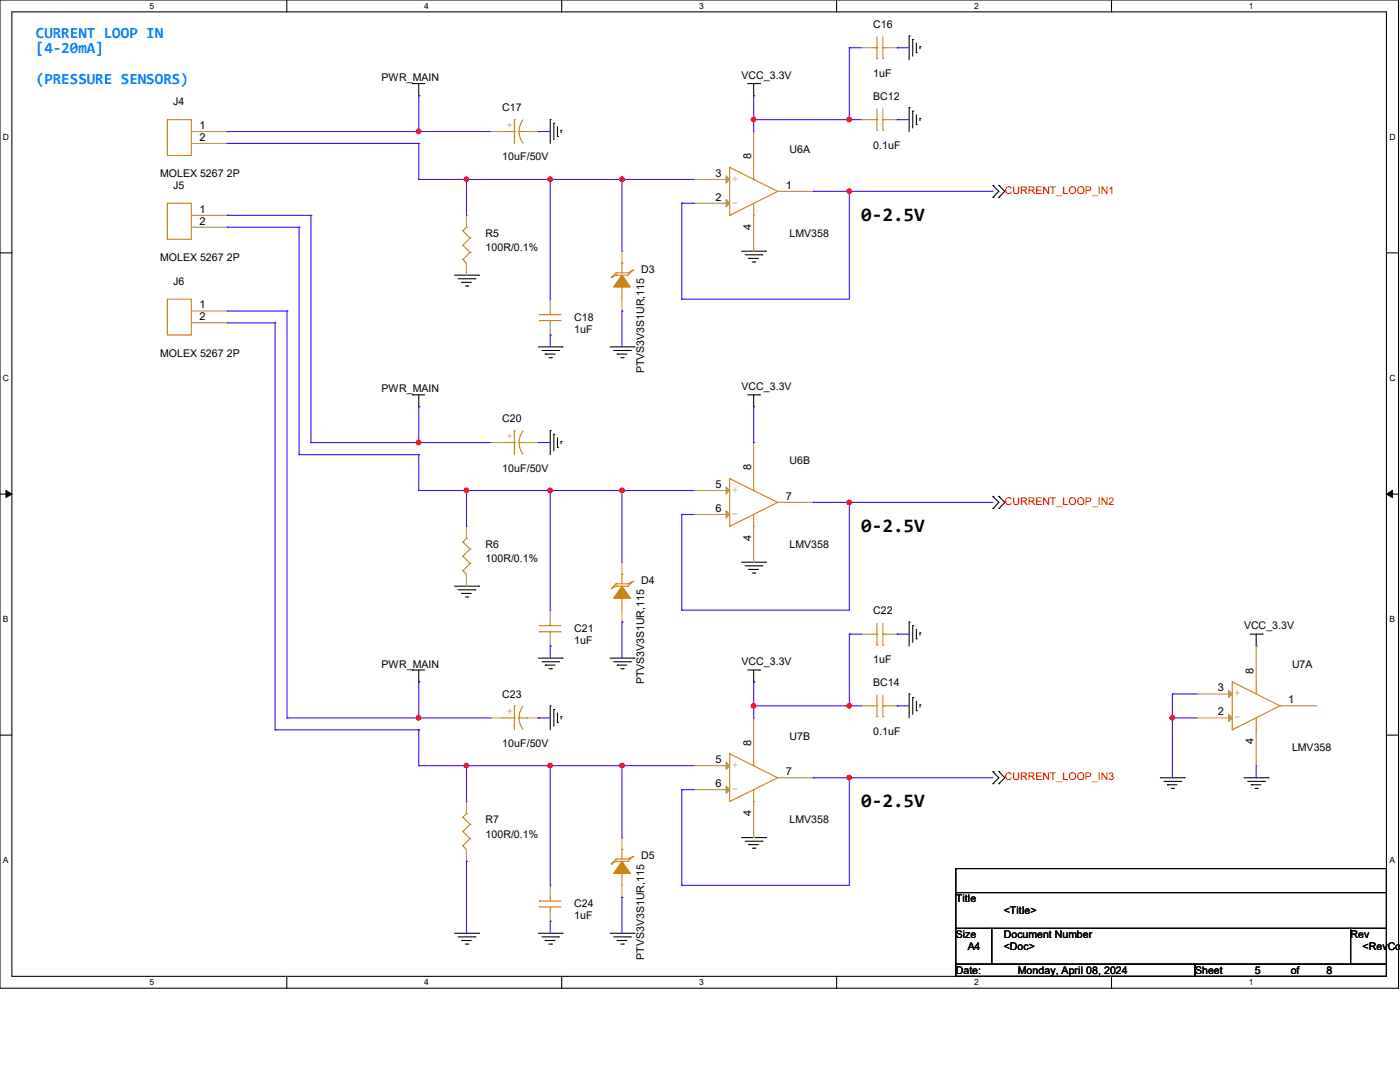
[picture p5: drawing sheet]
<svg xmlns="http://www.w3.org/2000/svg" width="279mm" height="216mm" viewBox="0 0 279 216" stroke-linecap="round" stroke-linejoin="round" font-family="sans-serif">
<path d="M0 0h279.1v197.2h-279.1zM2.4 2.4h274.3v192.4h-274.3z" fill="none" stroke="#000" stroke-width=".21"/>
<g fill="#fff">
<path d="M29.8 .3h.9v1.9h-.9z"/>
<path d="M29.8 195.1h.9v1.9h-.9z"/>
</g>
<path d="M57.2 0v2.4M57.2 194.8v2.4" fill="none" stroke="#000" stroke-width=".21"/>
<g fill="#fff">
<path d="M84.7 .3h.9v1.9h-.9z"/>
<path d="M84.7 195.1h.9v1.9h-.9z"/>
</g>
<path d="M112.1 0v2.4M112.1 194.8v2.4" fill="none" stroke="#000" stroke-width=".21"/>
<g fill="#fff">
<path d="M139.5 .3h1v1.9h-1z"/>
<path d="M139.5 195.1h1v1.9h-1z"/>
</g>
<path d="M167 0v2.4M167 194.8v2.4" fill="none" stroke="#000" stroke-width=".21"/>
<g fill="#fff">
<path d="M194.4 .3h.9v1.9h-.9z"/>
<path d="M194.4 195.1h.9v1.9h-.9z"/>
</g>
<path d="M221.8 0v2.4M221.8 194.8v2.4" fill="none" stroke="#000" stroke-width=".21"/>
<g fill="#fff">
<path d="M249.3 .3h.9v1.9h-.9z"/>
<path d="M249.3 195.1h.9v1.9h-.9z"/>
<path d="M.6 26.4h1.2v1.9h-1.2z"/>
<path d="M277.3 26.4h1.2v1.9h-1.2z"/>
<path d="M.6 74.5h1.2v1.9h-1.2z"/>
<path d="M277.3 74.5h1.2v1.9h-1.2z"/>
</g>
<path d="M0 50.5h2.4M276.7 50.5h2.4" fill="none" stroke="#000" stroke-width=".21"/>
<g fill="#fff">
<path d="M.6 122.6h1.1v1.9h-1.1z"/>
<path d="M277.3 122.6h1.1v1.9h-1.1z"/>
</g>
<path d="M0 98.6h2.4M276.7 98.6h2.4" fill="none" stroke="#000" stroke-width=".21"/>
<path d="M1.2 97.9l1.2 .7-1.2 .7zM276.7 98.6l1.2-.7v1.4z" fill="#000" stroke="#000" stroke-width=".2"/>
<g fill="#fff">
<path d="M.6 170.7h1.1v1.9h-1.1z"/>
<path d="M277.3 170.7h1.1v1.9h-1.1z"/>
</g>
<g fill="none" stroke="#000" stroke-width=".21">
<path d="M82.3 16.7h.1M82.3 16.7h2.5M83.6 19.1h.1M83.6 16.7v2.4M149.2 16.7h2.4M150.4 19.1h.1M150.4 16.7v2.4M151.6 16.7h.1M181.4 7.2h.1M181.4 7.2v4.7M182.2 7.9h.1M182.2 7.9v3.3"/>
<path d="M182.9 10.5h.1M182.9 8.6v1.9M183.6 9.3h.1M183.6 9.3v.5M109.8 23.9h.1M109.8 23.9v4.7M110.5 24.6h.1M110.5 24.6v3.3M111.3 27.2h.1M111.3 25.3v1.9M112 26h.1M112 26v.5"/>
<path d="M181.4 21.5h.1M181.4 21.5v4.7M182.2 22.2h.1M182.2 22.2v3.3M182.9 24.8h.1M182.9 22.9v1.9M183.6 23.6h.1M183.6 23.6v.5M198.2 39.4h.1M198.2 37h.1M198.2 37l1.1 1.2-1.1 1.2M199.3 39.4h.1"/>
<path d="M199.3 37h.1M199.3 37l1.2 1.2-1.2 1.2M90.7 54.9h4.8M91.4 55.6h3.4M92.2 56.3h.1M92.2 56.3h1.9M92.9 57.1h.4M93.3 57.1h.1M94.8 55.6h.1M95.5 54.9h.1M148 50.1h4.8M148.7 50.8h3.4"/>
<path d="M149.4 51.6h.1M149.4 51.6h1.9M150.2 52.3h.4M150.6 52.3h.1M152.1 50.8h.1M152.8 50.1h.1M82.3 78.8h.1M82.3 78.8h2.5M83.6 78.8v2.4M107.4 69.2h4.8M108.2 69.9h3.3M108.8 70.7h.1"/>
<path d="M108.8 70.7h2M109.6 71.4h.5M110.1 71.4h.1M111.5 69.9h.1M112.2 69.2h.1M121.8 69.2h4.7M122.5 69.9h3.3M123.2 70.7h.1M123.2 70.7h1.9M123.9 71.4h.5M124.4 71.4h.1M125.8 69.9h.1"/>
<path d="M126.5 69.2h.1M149.2 78.8h2.4M150.4 78.8v2.4M151.6 78.8h.1M83.6 81.2h.1M109.8 85.9h.1M109.8 85.9v4.8M110.5 86.7h.1M110.5 86.7v3.3M111.3 89.3h.1M111.3 87.4v1.9M112 88.1h.1"/>
<path d="M112 88.1v.5M150.4 81.2h.1M198.2 99.1h.1M198.2 99.1l1.1 1.1-1.1 1.3M199.3 99.1h.1M199.3 99.1l1.2 1.1-1.2 1.3M90.7 117h4.8M91.4 117.7h3.4M92.2 118.4h.1M92.2 118.4h1.9M92.9 119.1h.4M93.3 119.1h.1"/>
<path d="M94.8 117.7h.1M95.5 117h.1M148 112.2h4.8M148.7 112.9h3.4M149.4 113.6h.1M149.4 113.6h1.9M150.2 114.3h.4M150.6 114.3h.1M152.1 112.9h.1M152.8 112.2h.1M198.2 101.5h.1M199.3 101.5h.1"/>
<path d="M82.3 133.7h.1M82.3 133.7h2.5M83.6 136.1h.1M83.6 133.7v2.4M107.4 131.3h4.8M108.2 132h3.3M108.8 132.7h.1M108.8 132.7h2M109.6 133.4h.5M110.1 133.4h.1M111.5 132h.1M112.2 131.3h.1"/>
<path d="M121.8 131.3h4.7M122.5 132h3.3M123.2 132.7h.1M123.2 132.7h1.9M123.9 133.4h.5M124.4 133.4h.1M125.8 132h.1M126.5 131.3h.1M149.2 133.7h2.4M150.4 136.1h.1M150.4 133.7v2.4M151.6 133.7h.1"/>
<path d="M181.4 124.1h.1M181.4 138.5h.1M181.4 124.1v4.8M181.4 138.5v4.8M182.2 124.8h.1M182.2 139.2h.1M182.2 124.8v3.4M182.2 139.2v3.3M182.9 127.5h.1M182.9 125.6v1.9M182.9 139.9v1.9M183.6 126.3h.1"/>
<path d="M183.6 126.3v.4M249.5 126.5h2.4M250.7 128.9h.1M250.7 126.5v2.4M251.9 126.5h.1M0 146.7h2.4M109.8 140.8h.1M109.8 140.8v4.8M110.5 141.6h.1M110.5 141.6v3.3M111.3 144.2h.1M111.3 142.3v1.9"/>
<path d="M112 143h.1M112 143v.5M182.9 141.8h.1M183.6 140.6h.1M183.6 140.6v.5M198.2 156.4h.1M198.2 154h.1M198.2 154l1.1 1.2-1.1 1.2M199.3 156.4h.1M199.3 154h.1M199.3 154l1.2 1.2-1.2 1.2M231.6 155.2h4.7"/>
<path d="M232.3 155.9h3.3M233 156.6h.1M233 156.6h1.9M233.7 157.3h.5M234.2 157.3h.1M235.6 155.9h.1M236.3 155.2h.1M248.3 155.2h4.8M249 155.9h3.3M249.7 156.6h.1M249.7 156.6h1.9M250.4 157.3h.5"/>
<path d="M250.9 157.3h.1M252.3 155.9h.1M253.1 155.2h.1M276.7 146.7h2.4M148 167.1h4.8M148.7 167.9h3.4M149.4 168.5h.1M149.4 168.5h1.9M150.2 169.2h.4M150.6 169.2h.1M152.1 167.9h.1M152.8 167.1h.1"/>
<path d="M190.8 173.3h85.9v4.8h-85.9zM190.8 178.1h85.9v7.2h-85.9zM90.7 186.2h4.8M91.4 186.9h3.4M92.2 187.7h.1M92.2 187.7h1.9M92.9 188.4h.4M93.3 188.4h.1M94.8 186.9h.1M95.5 186.2h.1M107.4 186.2h4.8M108.2 186.9h3.3"/>
<path d="M108.8 187.7h.1M108.8 187.7h2M109.6 188.4h.5M110.1 188.4h.1M111.5 186.9h.1M112.2 186.2h.1M121.8 186.2h4.7M122.5 186.9h3.3M123.2 187.7h.1M123.2 187.7h1.9M123.9 188.4h.5M124.4 188.4h.1"/>
<path d="M125.8 186.9h.1M126.5 186.2h.1M190.8 185.3h7.1v7.1h-7.1zM190.8 192.4h47.7v2.4h-47.7zM197.9 185.3h71.6v7.1h-71.6zM238.5 192.4h38.2v2.4h-38.2zM269.5 185.3h7.2v7.1h-7.2z"/>
</g>
<g fill="none" stroke="#cc8006" stroke-width=".21">
<path d="M174.3 9.5h.7M175 11.7h.1M175 9.5h.1M175 7.4v4.3M176.2 9.5h.1M176.2 11.7h.1M176.2 9.5h.5M176.2 7.4v4.3M33.4 23.9h4.8v7.1h-4.8zM100.2 26.2h2.5M102.7 23.9h.1M102.7 26.2h.1"/>
<path d="M102.7 23.9v4.7M103.6 26.2l.1 1 .7 1.4M103.6 26.2h1.4M104.4 23.9l-.7 1.3-.1 1M105 26.2h.1M145.6 33.4h.1M145.6 33.4l9.6 4.8M145.6 33.4v9.6M150.4 35.8h.1M150.4 33.4v2.4M155.2 38.2h.1M155.2 38.2l-9.6 4.8"/>
<path d="M174.3 23.9h.7M175 26h.1M175 23.9h.1M175 21.7v4.3M176.2 23.9h.1M176.2 26h.1M176.2 21.7v4.3M176.2 23.9h.5M33.4 40.6h4.8v7.2h-4.8zM33.4 59.7h4.8v7.1h-4.8zM92.4 51.8h.1M92.4 48.9h.1"/>
<path d="M92.4 46.1h.1M92.4 51.8l.7 .7M92.4 48.9l1.4 1.5M92.4 46.1l1.4 1.4M93.1 45.3h.1M93.1 45.3l-.7 .8M93.8 50.4h.1M93.8 47.5h.1M93.8 50.4l-1.4 1.4M93.8 47.5l-1.4 1.4M122 55.4h.1M122.9 54.4h.1"/>
<path d="M122.9 54.9h.1M122.9 54.4l-.9 1M122.9 54.9l-.9 .5M124.1 57.3h.1M124.1 52.5h.1M124.1 52.5v1.9M124.1 57.3v2.4M126.3 53.9h.1M126.3 53.9l-1 .5h-2.4M126.3 53.9l-1 1h-2.4M145.6 43h.1M150.4 43h.1"/>
<path d="M150.4 40.6v2.4M107.7 62.8h.1M107.7 64h.1M107.7 62.8h4.3M107.7 64h4.3M109.8 64h.1M109.8 62.8h.1M109.8 62.1v.7M109.8 64v.4M100.2 88.3h2.5M102.7 85.9h.1M102.7 88.3h.1"/>
<path d="M102.7 85.9v4.8M103.6 88.3l.1 1 .7 1.4M103.6 88.3h1.4M104.4 86l-.7 1.3-.1 1M105 88.3h.1M145.6 95.5h.1M145.6 95.5v9.5M145.6 95.5l9.6 4.7M150.4 97.9h.1M150.4 95.5v2.4M92.4 113.9h.1M92.4 111h.1"/>
<path d="M92.4 108.2h.1M92.4 113.9l.7 .7M92.4 111l1.4 1.4M92.4 108.2l1.4 1.4M93.1 107.4h.1M93.1 107.4l-.7 .8M93.8 112.4h.1M93.8 109.6h.1M93.8 112.4l-1.4 1.5M93.8 109.6l-1.4 1.4M122 117.4h.1M122.9 116.5h.1"/>
<path d="M122.9 117h.1M122.9 116.5l-.9 .9M122.9 117l-.9 .4M124.1 119.4h.1M124.1 114.6h.1M124.1 114.6v1.9M124.1 119.4v2.4M126.3 116h.1M126.3 116l-1 .5h-2.4M126.3 116l-1 1h-2.4M145.6 105h.1M150.4 105h.1"/>
<path d="M150.4 102.7v2.3M155.2 100.2h.1M155.2 100.2l-9.6 4.8M107.7 124.8h.1M107.7 126.1h.1M107.7 124.8h4.3M107.7 126.1h4.3M109.8 126.1h.1M109.8 124.8h.1M109.8 124.1v.7M109.8 126.1v.4M174.3 126.5h.7"/>
<path d="M175 128.7h.1M175 126.5h.1M175 124.4v4.3M175 138.7v4.3M176.2 126.5h.1M176.2 128.7h.1M176.2 124.4v4.3M176.2 138.7v4.3M176.2 126.5h.5M245.9 136.1h.1M245.9 136.1l9.5 4.7M245.9 136.1v9.5"/>
<path d="M250.7 138.5h.1M250.7 136.1v2.4M100.2 143.3h2.5M102.7 140.8h.1M102.7 143.3h.1M102.7 140.8v4.8M103.6 143.3l.3 1.4 .5 .9M103.6 143.3h1.4M104.4 140.9l-.7 1.3-.1 1.1M105 143.3h.1M145.6 159.9h.1M145.6 150.4h.1"/>
<path d="M145.6 150.4v9.5M145.6 150.4l9.6 4.8M150.4 152.8h.1M150.4 159.9h.1M150.4 150.4v2.4M150.4 157.6v2.3M155.2 155.2h.1M155.2 155.2l-9.6 4.7M174.3 140.8h.7M175 143h.1M175 140.8h.1M176.2 140.8h.1"/>
<path d="M176.2 143h.1M176.2 140.8h.5M245.9 145.6h.1M250.7 145.6h.1M250.7 143.3v2.3M255.4 140.8h.1M255.4 140.8l-9.5 4.8M92.4 168.8h.1M92.4 165.9h.1M92.4 163.1h.1M92.4 168.8l.7 .7M92.4 165.9l1.4 1.4"/>
<path d="M92.4 163.1l1.4 1.4M93.1 162.3h.1M93.1 162.3l-.7 .8M93.8 167.3h.1M93.8 164.5h.1M93.8 167.3l-1.4 1.5M93.8 164.5l-1.4 1.4M107.7 179.8h.1M107.7 179.8h4.3M109.8 179.8h.1M109.8 179.1v.7M122 172.4h.1"/>
<path d="M122.9 171.4h.1M122.9 171.9h.1M122.9 171.4l-.9 1M122.9 171.9l-.9 .5M124.1 174.3h.1M124.1 169.5h.1M124.1 169.5v1.9M124.1 174.3v2.4M126.3 170.9h.1M126.3 170.9l-1 .5h-2.4M126.3 170.9l-1 1h-2.4M107.7 181h.1"/>
<path d="M107.7 181h4.3M109.8 181h.1M109.8 181v.4"/>
</g>
<g fill="none" stroke="#a84" stroke-width=".21">
<path d="M171.9 9.5h.1M171.9 9.5h2.4M176.7 9.5h2.4M179.1 9.5h.1M38.2 26.2h7.1M38.2 28.6h7.1M45.3 26.2h.1M45.3 28.6h.1M97.9 26.2h.1M97.9 26.2h2.3M105 26.2h2.4M107.4 26.2h.1"/>
<path d="M138.5 35.8h.1M138.5 35.8h7.1M150.4 26.2h.1M150.4 26.2v7.2M155.2 38.2h7.1M162.3 38.2h.1M171.9 23.9h.1M171.9 23.9h2.4M176.7 23.9h2.4M179.1 23.9h.1M38.2 43h7.1M38.2 45.3h7.1"/>
<path d="M45.3 43h.1M45.3 45.3h.1M93.1 54.9h.1M93.1 43h.1M93.1 43v2.3M93.1 52.5v2.4M109.8 59.7h.1M109.8 59.7v2.4M124.1 50.1h.1M124.1 50.1v2.4M124.1 59.7v2.4M138.5 40.6h.1"/>
<path d="M138.5 40.6h7.1M150.4 50.1h.1M150.4 43v7.1M38.2 62.1h7.1M38.2 64.4h7.1M45.3 62.1h.1M45.3 64.4h.1M109.8 66.8h.1M109.8 64.4v2.4M124.1 62.1h.1M97.9 88.3h.1M97.9 88.3h2.3"/>
<path d="M105 88.3h2.4M107.4 88.3h.1M138.5 97.9h.1M138.5 97.9h7.1M150.4 88.3h.1M150.4 88.3v7.2M93.1 117h.1M93.1 105h.1M93.1 105v2.4M93.1 114.6v2.4M124.1 112.2h.1M124.1 112.2v2.4"/>
<path d="M138.5 102.7h.1M138.5 102.7h7.1M150.4 112.2h.1M150.4 105v7.2M155.2 100.2h7.1M162.3 100.2h.1M109.8 128.9h.1M109.8 121.8h.1M109.8 121.8v2.3M109.8 126.5v2.4M124.1 124.1h.1M124.1 121.8v2.3"/>
<path d="M171.9 126.5h.1M171.9 126.5h2.4M176.7 126.5h2.4M179.1 126.5h.1M238.8 138.5h.1M238.8 138.5h7.1M250.7 128.9h.1M250.7 128.9v7.2M93.1 159.9h.1M93.1 159.9v2.4M97.9 143.3h.1M97.9 143.3h2.3"/>
<path d="M105 143.3h2.4M107.4 143.3h.1M138.5 152.8h.1M138.5 157.6h.1M138.5 152.8h7.1M138.5 157.6h7.1M150.4 143.3h.1M150.4 143.3v7.1M150.4 159.9v7.2M155.2 155.2h7.1M162.3 155.2h.1M171.9 140.8h.1"/>
<path d="M171.9 140.8h2.4M176.7 140.8h2.4M179.1 140.8h.1M238.8 143.3h.1M238.8 143.3h7.1M250.7 152.8h.1M250.7 145.6v7.2M255.4 140.8h7.2M262.6 140.8h.1M93.1 171.9h.1M93.1 169.5v2.4M109.8 176.7h.1"/>
<path d="M109.8 176.7v2.4M124.1 179.1h.1M124.1 167.1h.1M124.1 167.1v2.4M124.1 176.7v2.4M150.4 167.1h.1M109.8 183.8h.1M109.8 181.4v2.4"/>
</g>
<g fill="#cc8006" stroke="#cc8006" stroke-width=".21">
<path d="M124.1 117l1.7 2.4h-3.3z" fill-rule="evenodd"/>
<path d="M124.1 54.9l1.7 2.4h-3.3z" fill-rule="evenodd"/>
<path d="M124.1 171.9l1.7 2.4h-3.3z" fill-rule="evenodd"/>
</g>
<g fill="#a84" stroke="#a84" stroke-width=".21">
<path d="M144.9 35.1l.7 .7-.7 .7z"/>
<path d="M144.9 39.8l.7 .8-.7 .7z"/>
<path d="M144.9 152.1l.7 .7-.7 .7z"/>
<path d="M144.9 156.8l.7 .8-.7 .7z"/>
<path d="M245.2 137.8l.7 .7-.7 .7z"/>
<path d="M245.2 142.5l.7 .8-.7 .7z"/>
<path d="M144.9 97.2l.7 .7-.7 .7z"/>
<path d="M144.9 101.9l.7 .8-.7 .7z"/>
</g>
<g fill="none" stroke="#4200ff" stroke-width=".21">
<path d="M83.6 19.1h.1M83.6 19.1v7.1M150.4 19.1h.1M150.4 19.1v7.1M169.5 9.5h.1M169.5 9.5h2.4M169.5 9.5v14.4M179.1 9.5h.1M179.1 9.5h2.3M45.3 26.2h.1M45.3 28.6h.1M45.3 26.2h52.6"/>
<path d="M45.3 28.6h38.3M83.6 28.6h.1M83.6 35.8h.1M83.6 26.2h.1M83.6 28.6v7.2M83.6 35.8h54.9M93.1 35.8h.1M93.1 35.8v7.2M107.4 26.2h.1M107.4 26.2h2.4M109.8 35.8h.1M109.8 35.8v23.9"/>
<path d="M124.1 35.8h.1M124.1 35.8v14.3M150.4 23.9h.1M150.4 23.9h21.5M162.3 38.2h.1M162.3 38.2h35.9M169.5 23.9h.1M169.5 38.2h.1M169.5 38.2v21.5h-33.4M179.1 23.9h.1M179.1 23.9h2.3M45.3 43h.1"/>
<path d="M45.3 45.3h.1M45.3 43h16.8M45.3 45.3h14.4M59.7 45.3h.1M59.7 45.3v45.4M62.1 43h.1M62.1 43v45.3M136.1 40.6h.1M136.1 59.7h.1M136.1 40.6v19.1M136.1 40.6h2.4M45.3 62.1h12"/>
<path d="M45.3 64.4h9.6M54.9 64.4h.1M54.9 64.4v81.2M57.3 62.1h.1M57.3 62.1v81.2M109.8 66.8h.1M109.8 66.8v2.4M124.1 62.1h.1M124.1 62.1v7.1M59.7 90.7h.1M59.7 90.7h23.9M62.1 88.3h.1"/>
<path d="M62.1 88.3h35.8M83.6 81.2h.1M83.6 88.3h.1M83.6 90.7h.1M83.6 97.9h.1M83.6 81.2v7.1M83.6 90.7v7.2M83.6 97.9h54.9M93.1 97.9h.1M93.1 97.9v7.1M107.4 88.3h.1M107.4 88.3h2.4"/>
<path d="M109.8 97.9h.1M109.8 97.9v23.9M124.1 97.9h.1M124.1 97.9v14.3M150.4 88.3h.1M150.4 81.2v7.1M136.1 102.7h.1M136.1 102.7v19.1M136.1 102.7h2.4M162.3 100.2h.1M162.3 100.2h35.9M169.5 100.2h.1"/>
<path d="M169.5 100.2v21.6h-33.4M83.6 136.1h.1M83.6 136.1v7.2M109.8 128.9h.1M109.8 128.9v2.4M124.1 124.1h.1M124.1 124.1v7.2M136.1 121.8h.1M150.4 136.1h.1M150.4 136.1v7.2M169.5 126.5h.1M169.5 126.5v14.3"/>
<path d="M169.5 126.5h2.4M179.1 126.5h.1M179.1 126.5h2.3M234 138.5h.1M234 138.5h4.8M234 138.5v16.7M54.9 145.6h.1M54.9 145.6h28.7M57.3 143.3h.1M57.3 143.3h40.6M83.6 143.3h.1M83.6 145.6h.1"/>
<path d="M83.6 152.8h.1M83.6 145.6v7.2M83.6 152.8h54.9M93.1 152.8h.1M93.1 152.8v7.1M107.4 143.3h.1M107.4 143.3h2.4M109.8 152.8h.1M109.8 152.8v23.9M124.1 152.8h.1M124.1 152.8v14.3M136.1 157.6h.1"/>
<path d="M136.1 157.6v19.1M136.1 157.6h2.4M150.4 140.8h.1M150.4 140.8h21.5M162.3 155.2h.1M162.3 155.2h35.9M169.5 140.8h.1M169.5 155.2h.1M169.5 155.2v21.5h-33.4M179.1 140.8h.1M179.1 140.8h2.3M234 143.3h.1"/>
<path d="M234 155.2h.1M234 143.3h4.8M250.7 155.2h.1M250.7 152.8v2.4M93.1 171.9h.1M93.1 171.9v14.3M124.1 179.1h.1M124.1 179.1v7.1M136.1 176.7h.1M109.8 183.8h.1M109.8 183.8v2.4"/>
</g>
<g fill="#f00" stroke="#f00" stroke-width=".21">
<circle cx="150.4" cy="23.8" r=".44"/>
<circle cx="169.5" cy="23.8" r=".44"/>
<circle cx="83.5" cy="26.2" r=".46"/>
<circle cx="93.1" cy="35.8" r=".44"/>
<circle cx="109.8" cy="35.8" r=".44"/>
<circle cx="124.1" cy="35.8" r=".46"/>
<circle cx="169.5" cy="38.2" r=".44"/>
<circle cx="83.5" cy="88.3" r=".46"/>
<circle cx="93.1" cy="97.9" r=".44"/>
<circle cx="109.8" cy="97.9" r=".44"/>
<circle cx="124.1" cy="97.9" r=".46"/>
<circle cx="169.5" cy="100.2" r=".44"/>
<circle cx="169.5" cy="140.8" r=".44"/>
<circle cx="150.4" cy="140.8" r=".44"/>
<circle cx="83.5" cy="143.2" r=".46"/>
<circle cx="93.1" cy="152.8" r=".44"/>
<circle cx="109.8" cy="152.8" r=".44"/>
<circle cx="124.1" cy="152.8" r=".46"/>
<circle cx="169.5" cy="155.2" r=".44"/>
<circle cx="234" cy="143.2" r=".44"/>
</g>
<g font-size="3.8">
<text x="171.9" y="44.1">0-2.5V</text>
<text x="171.9" y="106.2">0-2.5V</text>
<text x="171.9" y="161.1">0-2.5V</text>
</g>
<g font-size="3.1" fill="#0080ff">
<text x="7.2" y="7.6">CURRENT LOOP IN</text>
<text x="7.2" y="10.7">[4-20mA]</text>
<text x="7.2" y="16.8">(PRESSURE SENSORS)</text>
</g>
<g font-size="2.2">
<text x="39.8" y="25.7">1</text>
<text x="39.8" y="28.1">2</text>
<text x="142.8" y="35.3">3</text>
<text x="149.9" y="31.7" transform="rotate(-90 149.9 31.7)">8</text>
<text x="142.8" y="40">2</text>
<text x="156.8" y="37.7">1</text>
<text x="39.8" y="42.5">1</text>
<text x="39.8" y="44.8">2</text>
<text x="149.9" y="45.8" transform="rotate(-90 149.9 45.8)">4</text>
<text x="39.8" y="61.6">1</text>
<text x="39.8" y="63.9">2</text>
<text x="149.9" y="93.9" transform="rotate(-90 149.9 93.9)">8</text>
<text x="142.8" y="97.4">5</text>
<text x="156.8" y="99.7">7</text>
<text x="142.8" y="102.1">6</text>
<text x="149.9" y="107.9" transform="rotate(-90 149.9 107.9)">4</text>
<text x="243.1" y="138">3</text>
<text x="250.2" y="134.4" transform="rotate(-90 250.2 134.4)">8</text>
<text x="243.1" y="142.7">2</text>
<text x="257.1" y="140.3">1</text>
<text x="149.9" y="148.8" transform="rotate(-90 149.9 148.8)">8</text>
<text x="250.2" y="148.5" transform="rotate(-90 250.2 148.5)">4</text>
<text x="142.8" y="152.3">5</text>
<text x="156.8" y="154.7">7</text>
<text x="142.8" y="157.1">6</text>
<text x="149.9" y="162.8" transform="rotate(-90 149.9 162.8)">4</text>
</g>
<g font-size="2.1">
<text x="174.3" y="5.5">C16</text>
<text x="76.2" y="16.3">PWR_MAIN</text>
<text x="148" y="15.8">VCC_3.3V</text>
<text x="174.3" y="15.3">1uF</text>
<text x="34.6" y="21">J4</text>
<text x="100.2" y="22.2">C17</text>
<text x="174.3" y="19.9">BC12</text>
<text x="174.3" y="29.6">0.1uF</text>
<text x="32" y="35.3">MOLEX 5267 2P</text>
<text x="100.2" y="32">10uF/50V</text>
<text x="157.6" y="30.6">U6A</text>
<text x="34.6" y="37.8">J5</text>
<text x="96.9" y="47.3">R5</text>
<text x="157.6" y="47.3">LMV358</text>
<text x="32" y="52.1">MOLEX 5267 2P</text>
<text x="96.9" y="50.2">100R/0.1%</text>
<text x="34.6" y="56.9">J6</text>
<text x="128" y="54.4">D3</text>
<text x="114.6" y="64">C18</text>
<text x="32" y="71.2">MOLEX 5267 2P</text>
<text x="114.6" y="66.4">1uF</text>
<text x="128.5" y="74.5" transform="rotate(-90 128.5 74.5)">PTVS3V3S1UR,115</text>
<text x="148" y="77.9">VCC_3.3V</text>
<text x="76.2" y="78.3">PWR_MAIN</text>
<text x="100.2" y="84.3">C20</text>
<text x="100.2" y="94.1">10uF/50V</text>
<text x="157.6" y="92.7">U6B</text>
<text x="96.9" y="109.4">R6</text>
<text x="96.9" y="112.2">100R/0.1%</text>
<text x="157.6" y="109.4">LMV358</text>
<text x="128" y="116.5">D4</text>
<text x="174.3" y="122.5">C22</text>
<text x="248.3" y="125.6">VCC_3.3V</text>
<text x="114.6" y="126.1">C21</text>
<text x="114.6" y="128.5">1uF</text>
<text x="76.2" y="133.3">PWR_MAIN</text>
<text x="128.5" y="136.6" transform="rotate(-90 128.5 136.6)">PTVS3V3S1UR,115</text>
<text x="148" y="132.8">VCC_3.3V</text>
<text x="174.3" y="132.3">1uF</text>
<text x="174.3" y="136.8">BC14</text>
<text x="257.8" y="133.3">U7A</text>
<text x="100.2" y="139.2">C23</text>
<text x="100.2" y="149">10uF/50V</text>
<text x="157.6" y="147.6">U7B</text>
<text x="174.3" y="146.6">0.1uF</text>
<text x="257.8" y="149.9">LMV358</text>
<text x="96.9" y="164.3">R7</text>
<text x="96.9" y="167.1">100R/0.1%</text>
<text x="157.6" y="164.3">LMV358</text>
<text x="128" y="171.4">D5</text>
<text x="114.6" y="181">C24</text>
<text x="114.6" y="183.4">1uF</text>
<text x="190.8" y="180">Title</text>
<text x="200.3" y="182.4">&lt;Title&gt;</text>
<text x="128.5" y="191.5" transform="rotate(-90 128.5 191.5)">PTVS3V3S1UR,115</text>
<text x="190.8" y="187.2">Size</text>
<text x="193.1" y="189.6">A4</text>
<text x="200.3" y="187.2">Document Number</text>
<text x="200.3" y="189.6">&lt;Doc&gt;</text>
<text x="269.5" y="187.2">Rev</text>
<text x="271.9" y="189.6">&lt;RevCod</text>
<text x="190.8" y="194.4">Date:</text>
<text x="203.2" y="194.4">Monday, April 08, 2024</text>
<text x="238.5" y="194.4">Sheet</text>
<text x="250.4" y="194.4">5</text>
<text x="257.6" y="194.4">of</text>
<text x="264.7" y="194.4">8</text>
</g>
<g font-size="2.1" fill="#cc8006">
<text x="102.3" y="25.5" transform="rotate(-90 102.3 25.5)">+</text>
<text x="146.1" y="41">-</text>
<text x="146.1" y="36.2">+</text>
<text x="102.3" y="87.6" transform="rotate(-90 102.3 87.6)">+</text>
<text x="146.1" y="98.3">+</text>
<text x="146.1" y="103.1">-</text>
<text x="102.3" y="142.5" transform="rotate(-90 102.3 142.5)">+</text>
<text x="246.4" y="143.7">-</text>
<text x="246.4" y="138.9">+</text>
<text x="146.1" y="153.2">+</text>
<text x="146.1" y="158">-</text>
</g>
<g font-size="2.1" fill="#f00">
<text x="200.5" y="38.7">CURRENT_LOOP_IN1</text>
<text x="200.5" y="100.8">CURRENT_LOOP_IN2</text>
<text x="200.5" y="155.7">CURRENT_LOOP_IN3</text>
</g>
<g font-size="1.7">
<text x="29.8" y="1.8">5</text>
<text x="84.7" y="1.8">4</text>
<text x="139.5" y="1.8">3</text>
<text x="194.4" y="1.8">2</text>
<text x="249.3" y="1.8">1</text>
<text x=".6" y="27.9">D</text>
<text x="277.3" y="27.9">D</text>
<text x=".6" y="76">C</text>
<text x="277.3" y="76">C</text>
<text x=".6" y="124.2">B</text>
<text x="277.3" y="124.2">B</text>
<text x=".6" y="172.3">A</text>
<text x="277.3" y="172.3">A</text>
<text x="29.8" y="196.6">5</text>
<text x="84.7" y="196.6">4</text>
<text x="139.5" y="196.6">3</text>
<text x="194.4" y="196.6">2</text>
<text x="249.3" y="196.6">1</text>
</g>
</svg>
